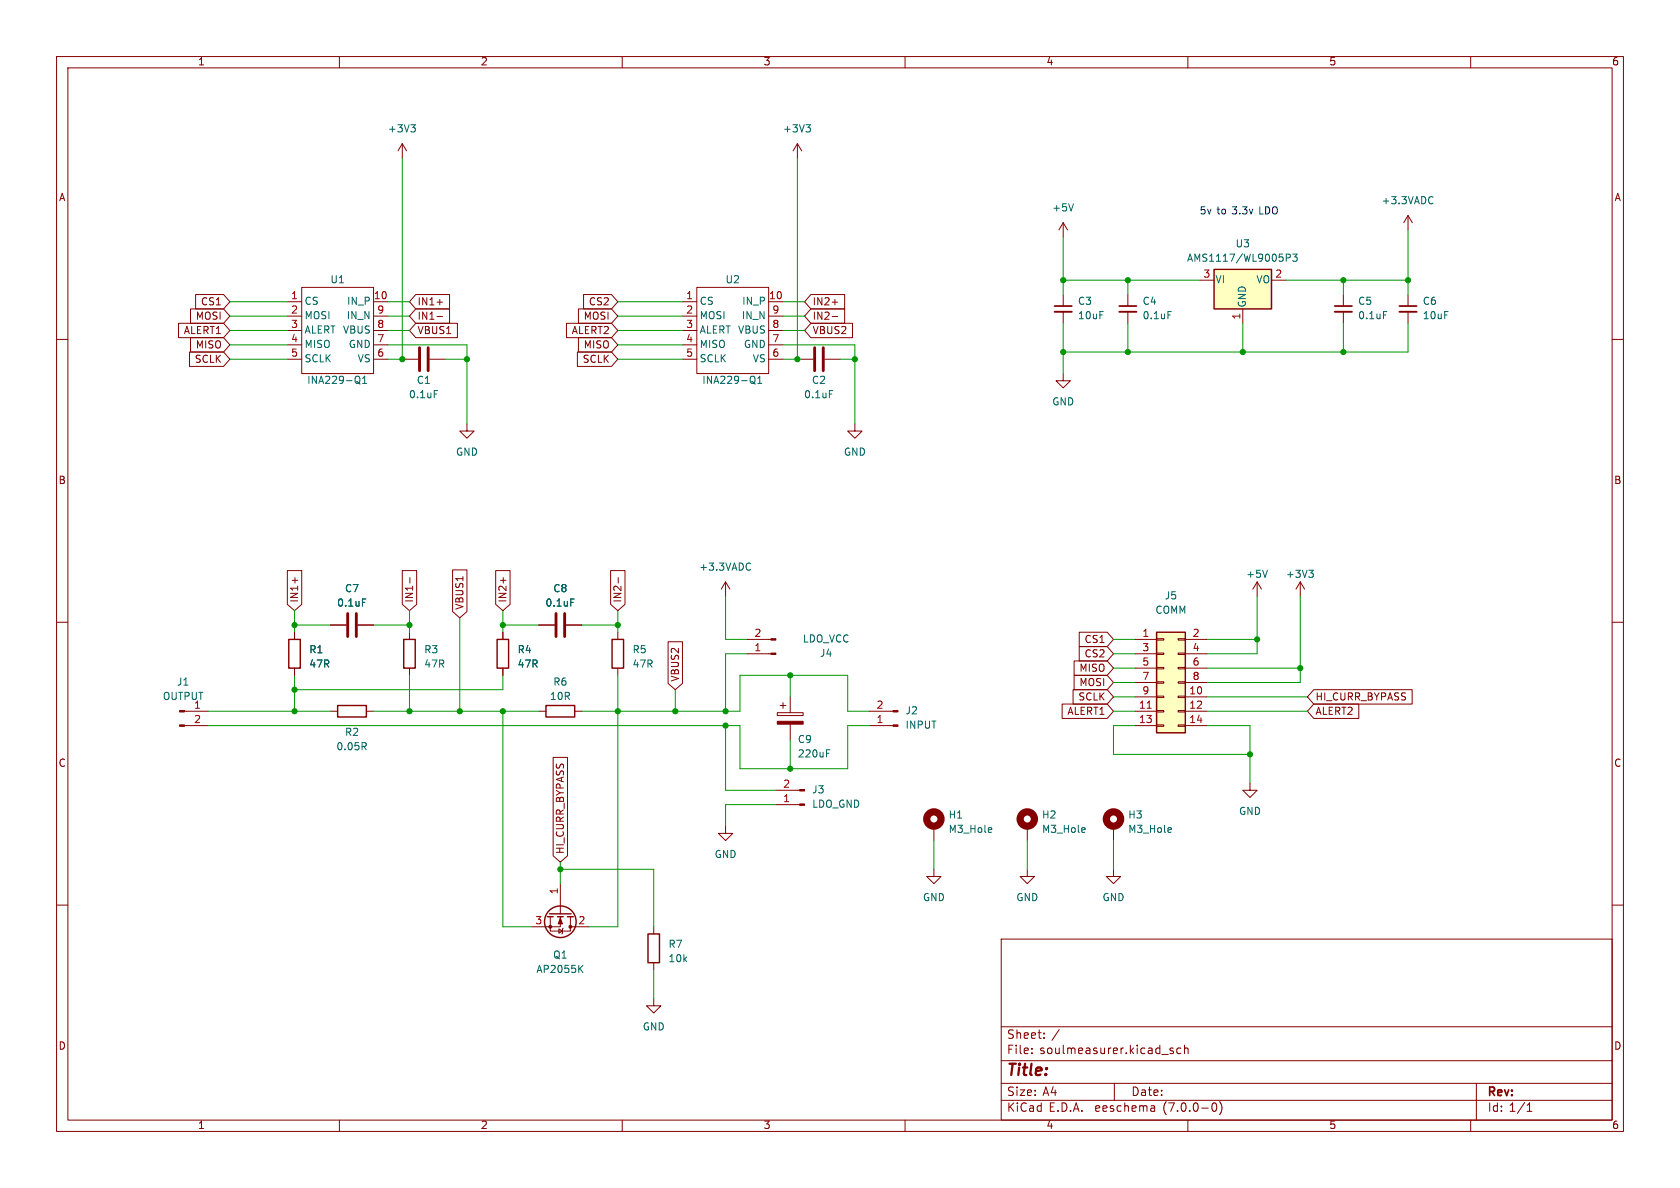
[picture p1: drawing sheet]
<svg xmlns="http://www.w3.org/2000/svg" width="297mm" height="210mm" viewBox="0 0 297 210" stroke-linecap="round" stroke-linejoin="round" font-family="sans-serif">
<g fill="none" stroke="#840000" stroke-width=".18">
<path d="M10 10h277v190h-277zM12 12h273v186h-273zM60 10v2M110 10v2M160 10v2M210 10v2M260 10v2M71.1 25.4l-.7 1.3M71.1 25.4v2.5M71.1 25.4l.8 1.3M141 25.4l-.8 1.3M141 25.4v2.5"/>
<path d="M141 25.4l.7 1.3M188 39.4v2.5M188 39.4l-.8 1.2M188 39.4l.7 1.2M248.9 38.1v2.5M248.9 38.1l-.7 1.3M248.9 38.1l.8 1.3M10 60h2M31.6 57.1h7.9l1.1 1.3-1.1 1.3h-7.9zM33.7 54.6h5.8l1.1 1.3-1.1 1.3h-5.8zM33.7 59.7h5.8l1.1 1.3-1.1 1.2h-5.8zM34.6 52.1h4.9l1.1 1.2-1.1 1.3h-4.9z"/>
<path d="M50.8 53.3h2.5M50.8 55.9h2.5M50.8 58.4h2.5M53.3 50.8h12.7v15.2h-12.7zM66 53.3h2.6M66 55.9h2.6M66 58.4h2.6M73.5 52.1h6v2.5h-6l-1.1-1.3zM73.5 54.6h6v2.6h-6l-1.1-1.3zM73.5 57.1h7.4v2.6h-7.4l-1.1-1.3zM77.3 56h.9M77.3 53.4h.9"/>
<path d="M100.1 57.1h8l1.1 1.3-1.1 1.3h-8zM102.3 54.6h5.8l1.1 1.3-1.1 1.3h-5.8zM102.3 59.7h5.8l1.1 1.3-1.1 1.2h-5.8zM103.2 52.1h4.9l1.1 1.2-1.1 1.3h-4.9zM120.6 53.3h2.6M120.6 55.9h2.6M120.6 58.4h2.6M123.2 50.8h12.7v15.2h-12.7zM135.9 53.3h2.5M135.9 55.9h2.5M135.9 58.4h2.5M143.4 57.1h7.3v2.6h-7.3l-1.2-1.3z"/>
<path d="M143.4 54.6h5.9v2.6h-5.9l-1.2-1.3zM143.4 52.1h5.9v2.5h-5.9l-1.2-1.3zM147.1 56h1M147.1 53.4h1M188 52.1v2M188 55.1v2.1M199.4 52.1v2M199.4 55.1v2.1M212.1 49.5h2.5M219.7 54.6v2.6M224.8 49.5h2.5M237.5 52.1v2"/>
<path d="M237.5 55.1v2.1M248.9 52.1v2M248.9 55.1v2.1M285 60h2M33.5 62.2h6l1.1 1.3-1.1 1.3h-6zM50.8 63.5h2.5M50.8 61h2.5M66 63.5h2.6M66 61h2.6M71.1 63.5h2.8M75.9 63.5h2.8M82.5 74.9v1.3h1.3l-1.3 1.3-1.2-1.3h1.2"/>
<path d="M102.1 62.2h6l1.1 1.3-1.1 1.3h-6zM120.6 63.5h2.6M120.6 61h2.6M135.9 63.5h2.5M135.9 61h2.5M141 63.5h2.8M145.8 63.5h2.8M151.1 74.9v1.3h1.3l-1.3 1.3-1.2-1.3h1.2M188 66v1.3h1.2l-1.2 1.3-1.3-1.3h1.3M10 110h2M50.8 100.9h2.5v5.9l-1.2 1.2-1.3-1.2zM52.1 111.8v1.2"/>
<path d="M52.1 118.1v1.3M52.1 102.1v1M58.4 110.5h2.8M63.2 110.5h2.8M71.1 100.9h2.6v5.9l-1.3 1.2-1.3-1.2zM72.4 111.8v1.2M72.4 118.1v1.3M72.5 102.1v1M80 100.7h2.6v7.4l-1.3 1.1-1.3-1.1zM87.6 100.9h2.6v5.9l-1.3 1.2-1.3-1.2zM88.9 111.8v1.2M88.9 118.1v1.3"/>
<path d="M89 102.1v1M95.2 110.5h2.8M100.1 110.5h2.8M107.9 100.9h2.6v5.9l-1.3 1.2-1.3-1.2zM109.2 111.8v1.2M109.2 118.1v1.3M109.3 102.1v1M118.1 113.4h2.6v7.4l-1.3 1.1-1.3-1.1zM128.3 102.9l-.8 1.2M128.3 102.9v2.5M128.3 102.9l.7 1.2M132.1 113h4.2"/>
<path d="M132.1 115.6h4.2M189.9 119.4h5.8l1.1 1.3-1.1 1.2h-5.8zM189.9 116.8h5.8l1.1 1.3-1.1 1.3h-5.8zM190.8 111.8h4.9l1.1 1.2-1.1 1.3h-4.9zM190.8 114.3h4.9l1.1 1.3-1.1 1.2h-4.9zM200.7 113h3.8M200.7 115.6h3.8M200.7 118.1h3.8M204.5 118h1.2v.2h-1.2zM204.5 115.4h1.2v.3h-1.2zM204.5 112.9h1.2v.3h-1.2zM208.3 118h1.2v.2h-1.2z"/>
<path d="M208.3 115.4h1.2v.3h-1.2zM208.3 112.9h1.2v.3h-1.2zM209.5 113h3.9M209.5 115.6h3.9M209.5 118.1h3.9M222.2 102.9l-.7 1.2M222.2 102.9v2.5M222.2 102.9l.8 1.2M229.9 102.9l-.8 1.2M229.9 102.9v2.5M229.9 102.9l.7 1.2M285 110h2"/>
<path d="M32.6 125.7h4.2M32.6 128.3h4.2M58.4 125.7h1.3M64.8 125.7h1.2M95.2 125.7h1.3M97.8 133.9h2.5v17.4l-1.2 1.1-1.3-1.1zM101.6 125.7h1.3M137.2 139.7h4.2M137.4 126h4.6v.5h-4.6zM137.9 124.7h1M138.4 124.2v1M139.7 123.2v2.8"/>
<path d="M139.7 128v2.8M153.7 125.7h4.2M153.7 128.3h4.2M187.8 124.5h7.9l1.1 1.2-1.1 1.3h-7.9zM189.7 121.9h6l1.1 1.3-1.1 1.3h-6zM200.7 125.7h3.8M200.7 128.3h3.8M200.7 123.2h3.8M200.7 120.7h3.8M204.5 128.1h1.2v.3h-1.2zM204.5 125.6h1.2v.3h-1.2zM204.5 123.1h1.2v.2h-1.2z"/>
<path d="M204.5 120.5h1.2v.3h-1.2zM208.3 128.1h1.2v.3h-1.2zM208.3 125.6h1.2v.3h-1.2zM208.3 123.1h1.2v.2h-1.2zM208.3 120.5h1.2v.3h-1.2zM209.5 125.7h3.9M209.5 128.3h3.9M209.5 123.2h3.9M209.5 120.7h3.9M221 138.4v1.3h1.2l-1.2 1.3-1.3-1.3h1.3M232.3 124.5h7.9v2.5h-7.9l-1.2-1.3zM232.3 121.9h17.4v2.6h-17.4l-1.2-1.3z"/>
<path d="M10 160h2M99.1 156.2v5.3M128.3 146.1v1.2h1.2l-1.2 1.3-1.3-1.3h1.3M137.2 142.2h4.2M165.1 153.7v1.2h1.3l-1.3 1.3-1.3-1.3h1.3M165.1 146.1v2.5M181.6 153.7v1.2h1.3l-1.3 1.3-1.3-1.3h1.3M181.6 146.1v2.5M196.8 153.7v1.2h1.3l-1.3 1.3-1.2-1.3h1.2M196.8 146.1v2.5M285 160h2M97.3 162.1v2.5h3.5v-2.5"/>
<path d="M98.8 164.2l.6 .4-.6 .4zM99.1 162.1v1.7h-5.1M99.6 164.1l-.2 .1v.8l-.1 .1M100.8 163.8h3.3M115.6 176.5v1.3h1.2l-1.2 1.3-1.3-1.3h1.3M115.6 163.8v1.3M115.6 170.2v1.3M177 166h108v32h-108zM60 198v2M110 198v2M160 198v2M177 194.5h108"/>
<path d="M177 191.5h108M177 187.5h108M177 181.5h108M182.4 186.1v.2M182.4 185.3v.2M184.6 183.4v.2M184.6 182.6v.2M197 191.5v3M203.9 195.5l.2 .2v.8M204.1 196.4l-.5 .1M204.1 195.8l-.5 .1M206.8 185.5l.7 .5-.2 .3-.5-.1"/>
<path d="M207.4 185.3h-.4l-.2 .2M208.8 185.3h-.5l-.3 .2v.5l.2 .2h.6M209.4 185.4l.2-.1h.4v1M209.4 184.8v1.5M210 198v2M214.4 195.1l.2-.1a.81 .81 0 0 1 .6 .6 .81 .81 0 0 1-.3 .8l-.2 .1a.81 .81 0 0 1-.3-1.4zM215.6 194.7a1.72 1.72 0 0 1 0 2.3M260 198v2M261 191.5v6.5M270 196.5h.8M270 195.4l.4-.4v1.5"/>
</g>
<g fill="#ffffc2" stroke="#ffffc2" stroke-width=".18">
<path d="M214.6 47.6h10.2v7h-10.2z"/>
<path d="M204.5 111.8h5v17.7h-5z"/>
</g>
<g fill="none" stroke="#840000" stroke-width=".25">
<path d="M214.6 47.6h10.2v7h-10.2zM51.1 113h2v5.1h-2zM71.4 113h2v5.1h-2zM87.9 113h2v5.1h-2zM108.2 113h2v5.1h-2zM204.5 111.8h5v17.7h-5zM59.7 124.7h5.1v2h-5.1zM96.5 124.7h5.1v2h-5.1zM96.8 162.1h1M97.2 161.5h3.8M98.6 162.1h1M100.3 162.1h1"/>
<path d="M114.6 165.1h2v5.1h-2z"/>
<circle cx="99.1" cy="162.9" r="2.79"/>
</g>
<g fill="none" stroke="#006464" stroke-width=".18">
<path d="M72.6 22.1h.8l-.4 .4M73.2 22.5l.2 .3v.3l-.2 .2M142.5 22.1h.8l-.5 .4M143 22.5l.3 .3v.3l-.3 .2M189.8 36l-.4 1.3M253.1 34.8l.2 .1M253.3 35.9l-.2 .1M206.5 55.1h.6M227.4 45.6l.6-.1 .1-.2v-.3l-.7-.1v1.3M228.5 44.9h.8l-.4 .5 .4 .1v.6l-.2 .1-.6-.1M244.6 55.1h.6M63.3 67.5l.4 .4"/>
<path d="M63.3 66.5l.1 .1a.81 .81 0 0 1-.1 1.2M64.1 67.8h.7M64.1 66.9l.4-.4v1.3M76.8 69h.6M133.1 67.5l.4 .4M133.2 66.5l.1 .1a.81 .81 0 0 1-.1 1.2M134 67.8h.7M134 66.9l.3-.4v1.3M146.6 69h.6M132.4 99.5l.3 .1M64.1 105.9h.6M100.9 105.9h.6"/>
<path d="M132.7 100.7l-.3 .1M224.1 100.8l-.5 1.3M231.4 100.8h.8l-.5 .5M231.9 101.3l.3 .2v.3l-.3 .3M64.3 131.9l.4 .6M64.7 131.4v.4M146.1 132.5h.6M175.3 146.4v.2l-.6 .1M191.8 146.4v.2l-.6 .1M207 146.4l.1 .2-.6 .1M102.5 171.2l.6 .7M103.1 170.6l-.8 .8"/>
</g>
<path d="M74.2 61.5v4M75.7 61.5v4M144 61.5v4M145.5 61.5v4M61.5 108.5v4M63 108.5v4M98.3 108.5v4M99.8 108.5v4" fill="none" stroke="#840000" stroke-width=".51"/>
<path d="M186.4 55.1h3.1M197.9 55.1h3M236 55.1h3M247.4 55.1h3" fill="none" stroke="#840000" stroke-width=".33"/>
<path d="M186.4 54.1h3.1M197.9 54.1h3M236 54.1h3M247.4 54.1h3" fill="none" stroke="#840000" stroke-width=".3"/>
<g fill="#840000" stroke="#840000" stroke-width=".18">
<path d="M157.9 125.6h.8v.3h-.8z"/>
<path d="M157.9 128.1h.8v.3h-.8z"/>
<path d="M137.4 127.5h4.6v.5h-4.6z"/>
<path d="M136.3 112.9h.9v.3h-.9z"/>
<path d="M136.3 115.4h.9v.3h-.9z"/>
<path d="M141.4 139.6h.8v.2h-.8z"/>
<path d="M141.4 142.1h.8v.3h-.8z"/>
<path d="M31.7 128.1h.9v.3h-.9z"/>
<path d="M31.7 125.6h.9v.3h-.9z"/>
<path d="M99.1 162.3l.3 1h-.7z"/>
<circle cx="97.3" cy="163.8" r=".25"/>
<circle cx="100.8" cy="163.8" r=".25"/>
</g>
<g fill="none" stroke="#840000" stroke-width="1.3">
<circle cx="165.1" cy="144.8" r="1.27"/>
<circle cx="181.6" cy="144.8" r="1.27"/>
<circle cx="196.8" cy="144.8" r="1.27"/>
</g>
<path d="M202.8 125.2h.7" fill="none" stroke="#a90000" stroke-width=".18"/>
<g fill="none" stroke="#009600" stroke-width=".18">
<path d="M71.1 27.9v35.6h-2.5M141 27.9v35.6h-2.6M40.6 55.9h10.2M40.6 53.3h10.2M40.6 58.4h10.2M68.6 55.9h3.8M68.6 53.3h3.8M68.6 58.4h3.8M109.2 55.9h11.4M109.2 53.3h11.4M109.2 58.4h11.4M138.4 55.9h3.8"/>
<path d="M138.4 53.3h3.8M138.4 58.4h3.8M188 49.5h24.1M188 41.9v10.2M188 57.2v8.8M199.4 49.5v2.6M199.4 57.2v5M219.7 57.2v5M227.3 49.5h21.6M237.5 49.5v2.6M237.5 57.2v5M248.9 57.2v5h-60.9"/>
<path d="M248.9 40.6v11.5M40.6 63.5h10.2M40.6 61h10.2M68.6 61h13.9v13.9M78.7 63.5h3.8M109.2 63.5h11.4M109.2 61h11.4M138.4 61h12.7v13.9M148.6 63.5h2.5M52.1 110.5h6.3M52.1 108v3.8M52.1 119.4v6.3"/>
<path d="M66 110.5h6.4M72.4 108v3.8M72.4 119.4v6.3M81.3 109.2v16.5M88.9 108v3.8M88.9 119.4v2.5h-36.8M88.9 110.5h6.3M102.9 110.5h6.3M109.2 108v3.8M109.2 119.4v44.4h-5.1M128.3 105.4v7.6h3.8M132.1 115.6h-3.8v10.1"/>
<path d="M139.7 119.4v3.8M196.8 118.1h3.9M196.8 113h3.9M196.8 115.6h3.9M213.4 118.1h16.5M213.4 113h8.8M222.2 105.4v10.2h-8.8M229.9 105.4v15.3h-16.5M36.8 125.7h21.6M36.8 128.3h94v7.6h19.1v-7.6h3.8M66 125.7h29.2M88.9 125.7v38.1h5.1"/>
<path d="M102.9 125.7h27.9v-6.3h19.1v6.3h3.8M119.4 121.9v3.8M128.3 128.3v11.4h8.9M139.7 130.8v5.1M196.8 125.7h3.9M196.8 123.2h3.9M196.8 120.7h3.9M200.7 128.3h-3.9v5.1h24.2M213.4 125.7h17.7M213.4 128.3h7.6v10.1M213.4 123.2h17.7M99.1 153.7h16.5v10.1"/>
<path d="M99.1 152.4v3.8M137.2 142.2h-8.9v3.9M165.1 148.6v5.1M181.6 148.6v5.1M196.8 148.6v5.1M115.6 171.5v5"/>
</g>
<g fill="#009600" stroke="#009600" stroke-width=".18">
<circle cx="72.4" cy="110.5" r=".46"/>
<circle cx="81.3" cy="125.7" r=".46"/>
<circle cx="52.1" cy="125.7" r=".46"/>
<circle cx="88.9" cy="110.5" r=".46"/>
<circle cx="52.1" cy="110.5" r=".46"/>
<circle cx="52.1" cy="121.9" r=".46"/>
<circle cx="128.3" cy="128.3" r=".46"/>
<circle cx="99.1" cy="153.7" r=".46"/>
<circle cx="119.4" cy="125.7" r=".46"/>
<circle cx="128.3" cy="125.7" r=".46"/>
<circle cx="139.7" cy="135.9" r=".46"/>
<circle cx="71.1" cy="63.5" r=".46"/>
<circle cx="82.5" cy="63.5" r=".46"/>
<circle cx="88.9" cy="125.7" r=".46"/>
<circle cx="109.2" cy="125.7" r=".46"/>
<circle cx="72.4" cy="125.7" r=".46"/>
<circle cx="222.2" cy="113" r=".46"/>
<circle cx="229.9" cy="118.1" r=".46"/>
<circle cx="221" cy="133.4" r=".46"/>
<circle cx="151.1" cy="63.5" r=".46"/>
<circle cx="109.2" cy="110.5" r=".46"/>
<circle cx="139.7" cy="119.4" r=".46"/>
<circle cx="141" cy="63.5" r=".46"/>
<circle cx="199.4" cy="49.5" r=".46"/>
<circle cx="237.5" cy="62.2" r=".46"/>
<circle cx="248.9" cy="49.5" r=".46"/>
<circle cx="219.7" cy="62.2" r=".46"/>
<circle cx="188" cy="62.2" r=".46"/>
<circle cx="199.4" cy="62.2" r=".46"/>
<circle cx="237.5" cy="49.5" r=".46"/>
<circle cx="188" cy="49.5" r=".46"/>
</g>
<text font-size="2.8" fill="#840000" x="178" y="190.8">Title:</text>
<g font-size="2.1" fill="#840000">
<text x="178" y="183.9">Sheet:</text>
<text x="185.9" y="183.9">/</text>
<text x="178" y="186.6">File:</text>
<text x="183.8" y="186.6">soulmeasurer.kicad_sch</text>
<text x="178" y="196.8">KiCad</text>
<text x="178" y="194">Size:</text>
<text x="184.3" y="194">A4</text>
<text x="185.4" y="196.8">E.D.A.</text>
<text x="193.7" y="196.8">eeschema</text>
<text x="200" y="194">Date:</text>
<text x="205.7" y="196.8">(7.0.0-0)</text>
<text x="263" y="194.2">Rev:</text>
<text x="263" y="196.8">Id: 1/1</text>
</g>
<g font-size="1.8" fill="#840000">
<text x="35" y="11.8">1</text>
<text x="85" y="11.8">2</text>
<text x="135" y="11.8">3</text>
<text x="185" y="11.8">4</text>
<text x="235" y="11.8">5</text>
<text x="285" y="11.8">6</text>
<text x="10.4" y="35.8">A</text>
<text x="285.4" y="35.8">A</text>
<text x="32.4" y="59.3">ALERT1</text>
<text x="34.5" y="56.8">MOSI</text>
<text x="35.4" y="54.3">CS1</text>
<text x="73.8" y="54.3">IN1+</text>
<text x="73.8" y="56.8">IN1-</text>
<text x="73.8" y="59.3">VBUS1</text>
<text x="101" y="59.3">ALERT2</text>
<text x="103.1" y="56.8">MOSI</text>
<text x="104" y="54.3">CS2</text>
<text x="143.7" y="59.3">VBUS2</text>
<text x="143.7" y="56.8">IN2-</text>
<text x="143.7" y="54.3">IN2+</text>
<text x="34.3" y="64.4">SCLK</text>
<text x="34.5" y="61.9">MISO</text>
<text x="102.9" y="64.4">SCLK</text>
<text x="103.1" y="61.9">MISO</text>
<text x="10.3" y="85.8">B</text>
<text x="285.3" y="85.8">B</text>
<text x="53" y="106.5" transform="rotate(-90 53 106.5)">IN1+</text>
<text x="73.3" y="106.5" transform="rotate(-90 73.3 106.5)">IN1-</text>
<text x="82.2" y="107.8" transform="rotate(-90 82.2 107.8)">VBUS1</text>
<text x="89.8" y="106.5" transform="rotate(-90 89.8 106.5)">IN2+</text>
<text x="110.1" y="106.5" transform="rotate(-90 110.1 106.5)">IN2-</text>
<text x="191.6" y="113.9">CS1</text>
<text x="190.7" y="119">MISO</text>
<text x="191.6" y="116.5">CS2</text>
<text x="120.3" y="120.5" transform="rotate(-90 120.3 120.5)">VBUS2</text>
<text x="190.5" y="124.1">SCLK</text>
<text x="190.7" y="121.6">MOSI</text>
<text x="232.6" y="124.1">HI_CURR_BYPASS</text>
<text x="188.6" y="126.6">ALERT1</text>
<text x="232.6" y="126.6">ALERT2</text>
<text x="10.3" y="135.8">C</text>
<text x="285.3" y="135.8">C</text>
<text x="100" y="151" transform="rotate(-90 100 151)">HI_CURR_BYPASS</text>
<text x="10.3" y="185.8">D</text>
<text x="285.3" y="185.8">D</text>
<text x="35" y="199.8">1</text>
<text x="85" y="199.8">2</text>
<text x="135" y="199.8">3</text>
<text x="185" y="199.8">4</text>
<text x="235" y="199.8">5</text>
<text x="285" y="199.8">6</text>
</g>
<g font-size="1.8" fill="#006464">
<text x="68.5" y="23.7">+3V3</text>
<text x="138.4" y="23.7">+3V3</text>
<text x="186" y="37.7">+5V</text>
<text x="244.2" y="36.4">+3.3VADC</text>
<text x="209.8" y="46.5">AMS1117/WL9005P3</text>
<text x="218.4" y="44">U3</text>
<text x="58.4" y="50.4">U1</text>
<text x="128.2" y="50.4">U2</text>
<text x="214.9" y="50.4">VI</text>
<text x="222" y="50.4">VO</text>
<text x="53.8" y="54.2">CS</text>
<text x="53.8" y="56.7">MOSI</text>
<text x="53.8" y="59.2">ALERT VBUS</text>
<text x="61.2" y="56.7">IN_N</text>
<text x="61.2" y="54.2">IN_P</text>
<text x="123.7" y="54.2">CS</text>
<text x="123.7" y="56.7">MOSI</text>
<text x="123.7" y="59.2">ALERT VBUS</text>
<text x="131" y="56.7">IN_N</text>
<text x="131.1" y="54.2">IN_P</text>
<text x="190.5" y="54.2">C3</text>
<text x="190.5" y="56.7">10uF</text>
<text x="201.9" y="54.2">C4</text>
<text x="201.9" y="56.7">0.1uF</text>
<text x="220.5" y="54.4" transform="rotate(-90 220.5 54.4)">GND</text>
<text x="240" y="54.2">C5</text>
<text x="240" y="56.7">0.1uF</text>
<text x="251.5" y="54.2">C6</text>
<text x="251.5" y="56.7">10uF</text>
<text x="53.8" y="61.8">MISO</text>
<text x="53.8" y="64.3">SCLK</text>
<text x="61.5" y="61.8">GND</text>
<text x="63.1" y="64.3">VS</text>
<text x="123.7" y="61.8">MISO</text>
<text x="123.7" y="64.3">SCLK</text>
<text x="131.4" y="61.8">GND</text>
<text x="133" y="64.3">VS</text>
<text x="54.2" y="68.1">INA229-Q1</text>
<text x="72.2" y="70.7">0.1uF</text>
<text x="73.6" y="68.1">C1</text>
<text x="124.1" y="68.1">INA229-Q1</text>
<text x="142.1" y="70.7">0.1uF</text>
<text x="143.5" y="68.1">C2</text>
<text x="186" y="71.9">GND</text>
<text x="80.6" y="80.8">GND</text>
<text x="149.1" y="80.8">GND</text>
<text x="123.5" y="101.2">+3.3VADC</text>
<text x="59.5" y="107.5">0.1uF</text>
<text x="60.9" y="105">C7</text>
<text x="96.4" y="107.5">0.1uF</text>
<text x="97.8" y="105">C8</text>
<text x="205.9" y="106.2">J5</text>
<text x="220.3" y="102.4">+5V</text>
<text x="227.3" y="102.4">+3V3</text>
<text x="141.9" y="113.9">LDO_VCC</text>
<text x="204.2" y="108.8">COMM</text>
<text x="54.6" y="115.8">R1</text>
<text x="54.6" y="118.3">47R</text>
<text x="74.9" y="115.8">R3</text>
<text x="74.9" y="118.3">47R</text>
<text x="91.4" y="115.8">R4</text>
<text x="91.4" y="118.3">47R</text>
<text x="111.8" y="115.8">R5</text>
<text x="111.8" y="118.3">47R</text>
<text x="144.9" y="116.4">J4</text>
<text x="28.7" y="124">OUTPUT</text>
<text x="31.2" y="121.5">J1</text>
<text x="34.3" y="125.5">1</text>
<text x="97.2" y="124">10R</text>
<text x="97.8" y="121.5">R6</text>
<text x="60.9" y="130.4">R2</text>
<text x="141" y="131.6">C9</text>
<text x="160" y="126.6">J2</text>
<text x="160" y="129.1">INPUT</text>
<text x="59.4" y="132.9">0.05R</text>
<text x="141" y="134.2">220uF</text>
<text x="143.5" y="140.5">J3</text>
<text x="143.5" y="143.1">LDO_GND</text>
<text x="167.6" y="145">H1</text>
<text x="167.6" y="147.5">M3_Hole</text>
<text x="184.2" y="145">H2</text>
<text x="184.2" y="147.5">M3_Hole</text>
<text x="199.4" y="145">H3</text>
<text x="199.4" y="147.5">M3_Hole</text>
<text x="219" y="144.3">GND</text>
<text x="126.3" y="152">GND</text>
<text x="163.1" y="159.6">GND</text>
<text x="179.6" y="159.6">GND</text>
<text x="194.9" y="159.6">GND</text>
<text x="118.1" y="167.8">R7</text>
<text x="94.8" y="172.3">AP2055K</text>
<text x="97.7" y="169.7">Q1</text>
<text x="118.1" y="170.4">10k</text>
<text x="113.6" y="182.4">GND</text>
</g>
<g font-size="1.8" fill="#0000c2">
<text x="212.1" y="38.1">5v to</text>
<text x="217.9" y="38.1">3.3v</text>
<text x="222.8" y="38.1">LDO</text>
</g>
<g font-size="1.8" fill="#a90000">
<text x="51.4" y="53.1">1</text>
<text x="66" y="53.1">10</text>
<text x="121.3" y="53.1">1</text>
<text x="135.9" y="53.1">10</text>
<text x="212.7" y="49.3">3</text>
<text x="225.4" y="49.3">2</text>
<text x="51.4" y="55.6">2</text>
<text x="51.4" y="58.2">3</text>
<text x="66.6" y="58.2">8</text>
<text x="66.6" y="55.6">9</text>
<text x="121.3" y="55.6">2</text>
<text x="121.3" y="58.2">3</text>
<text x="136.5" y="58.2">8</text>
<text x="136.5" y="55.6">9</text>
<text x="219.5" y="56.5" transform="rotate(-90 219.5 56.5)">1</text>
<text x="51.4" y="60.7">4</text>
<text x="51.4" y="63.2">5</text>
<text x="66.6" y="63.2">6</text>
<text x="66.6" y="60.7">7</text>
<text x="121.3" y="60.7">4</text>
<text x="121.3" y="63.2">5</text>
<text x="136.5" y="63.2">6</text>
<text x="136.5" y="60.7">7</text>
<text x="133.3" y="112.8">2</text>
<text x="201.9" y="112.8">1</text>
<text x="210.8" y="112.8">2</text>
<text x="133.3" y="115.3">1</text>
<text x="201.9" y="115.3">3</text>
<text x="201.9" y="117.9">5</text>
<text x="210.8" y="115.3">4</text>
<text x="210.8" y="117.9">6</text>
<text x="154.9" y="125.5">2</text>
<text x="201.3" y="125.5">11</text>
<text x="201.9" y="120.4">7</text>
<text x="201.9" y="122.9">9</text>
<text x="210.2" y="122.9">10</text>
<text x="210.2" y="125.5">12</text>
<text x="210.8" y="120.4">8</text>
<text x="34.3" y="128">2</text>
<text x="154.9" y="128">1</text>
<text x="201.3" y="128">13</text>
<text x="210.2" y="128">14</text>
<text x="138.4" y="142">1</text>
<text x="138.4" y="139.4">2</text>
<text x="98.8" y="158.1" transform="rotate(-90 98.8 158.1)">1</text>
<text x="94.6" y="163.6">3</text>
<text x="102.2" y="163.6">2</text>
</g>
</svg>
